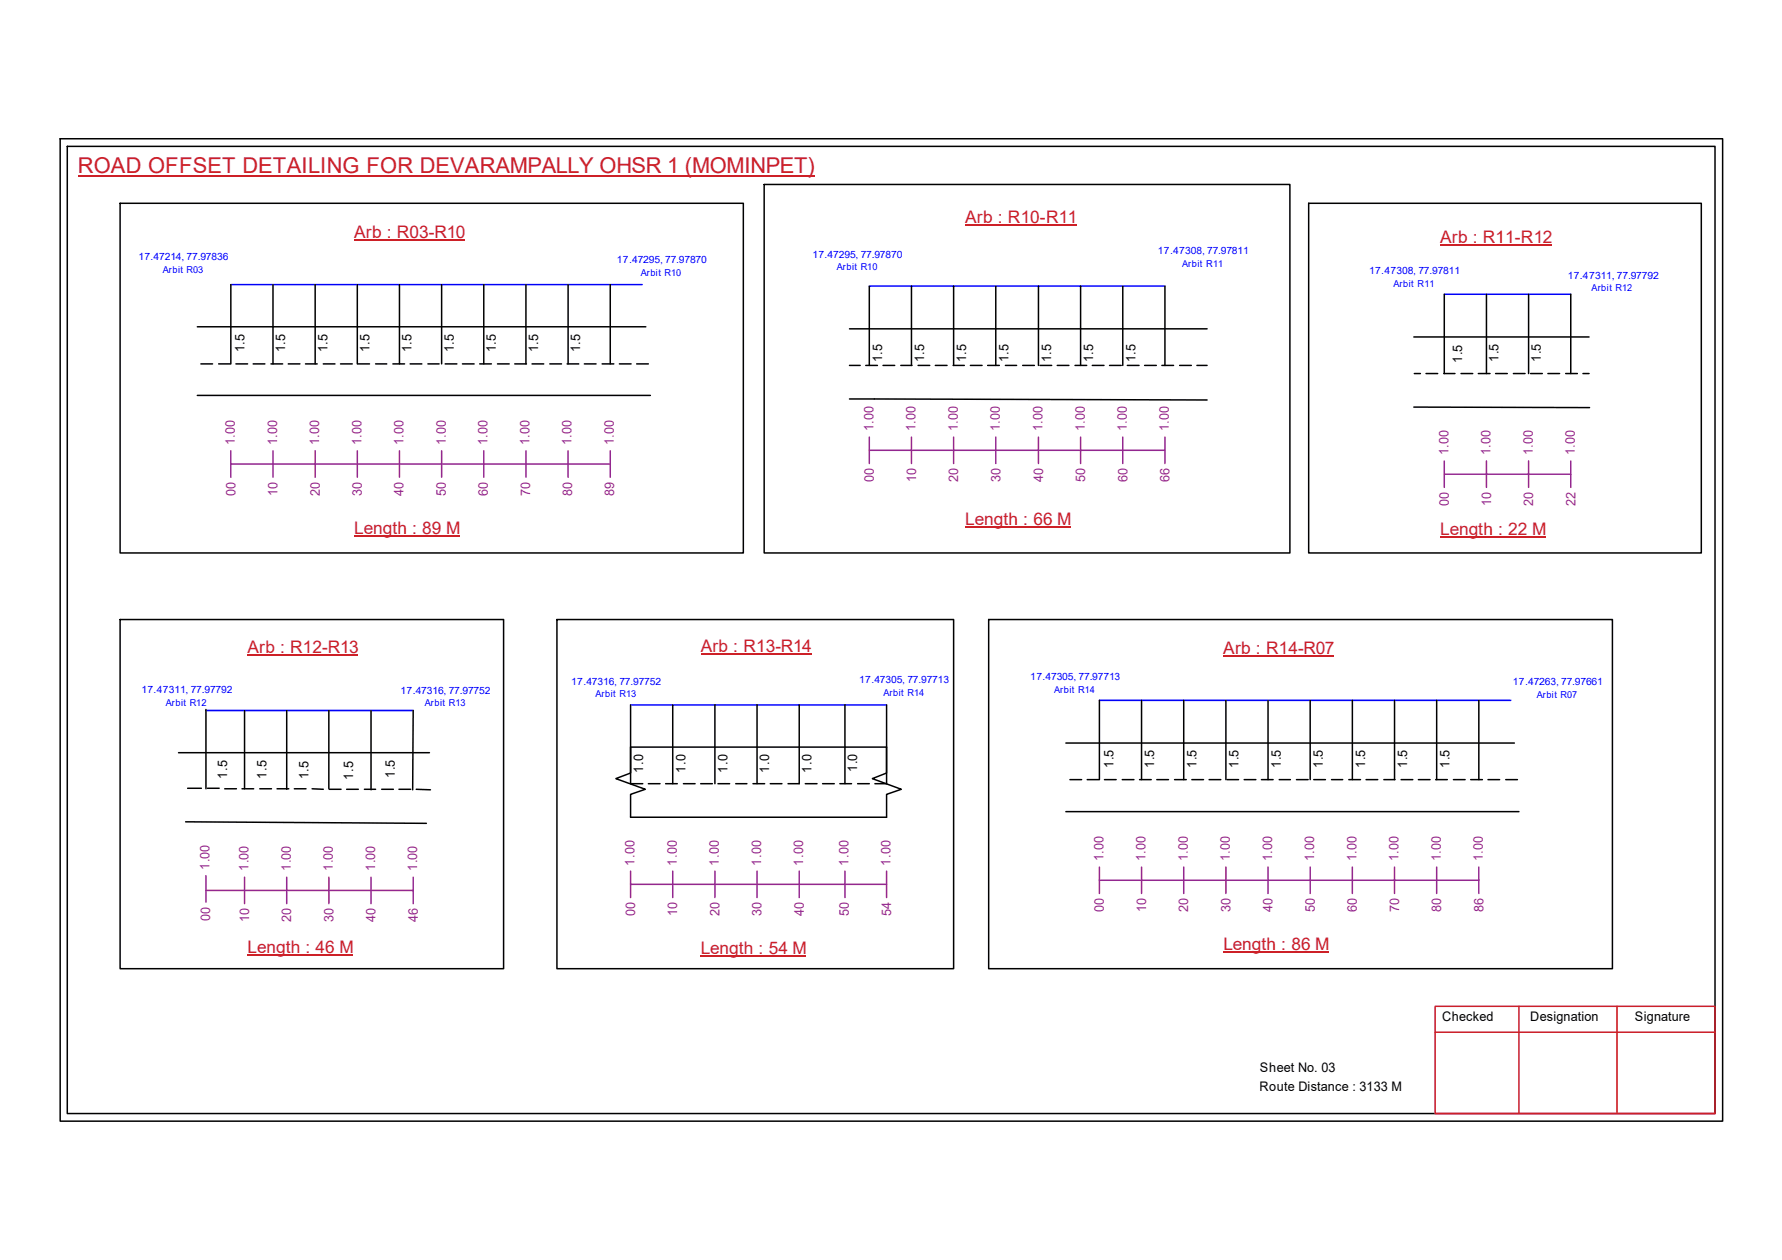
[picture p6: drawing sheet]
<svg xmlns="http://www.w3.org/2000/svg" width="297mm" height="210mm" viewBox="0 0 297 210" stroke-linecap="round" stroke-linejoin="round" font-family="sans-serif">
<g fill="none" stroke="#000" stroke-width=".25">
<path d="M10 23.1h277.1v163.7h-277.1zM11.2 24.4h274.7v161.1h-274.7zM20 33.9h103.9v58.2h-103.9zM127.4 30.7h87.6v61.4h-87.6zM218.1 33.9h65.5v58.2h-65.5zM32.9 54.4h74.8M38.5 47.4v13.2M45.5 47.4v13.2M52.5 47.4v13.2M59.6 47.4v13.2M66.6 47.4v13.2M73.6 47.4v13.2"/>
<path d="M80.6 47.4v13.2M87.7 47.4v13.2M94.7 47.4v13.2M101.7 47.4v13.2M141.6 54.8h59.6M144.9 47.7v13.2M151.9 47.7v13.2M159 47.7v13.2M166 47.7v13.2M173.1 47.7v13.2M180.1 47.7v13.2M187.2 47.7v13.2"/>
<path d="M194.2 47.7v13.2M235.7 56.1h29.2M240.7 49v13.2M247.8 49v13.2M254.8 49v13.2M261.8 49v13.2M32.9 65.9h75.5M33.5 60.6h1.9M36.4 60.6h2M39.3 60.6h2M42.2 60.6h2M45.2 60.6h1.9"/>
<path d="M48 60.6h2M50.9 60.6h2M53.9 60.6h1.9M56.8 60.6h1.9M59.6 60.6h2M62.6 60.6h1.9M65.5 60.6h1.9M68.4 60.6h1.9M71.3 60.6h1.9M74.2 60.6h2M77.1 60.6h1.9M80 60.6h1.9"/>
<path d="M82.9 60.6h2M85.8 60.6h2M88.7 60.6h1.9M91.6 60.6h2M94.5 60.6h2M97.4 60.6h2M100.4 60.6h1.9M103.2 60.6h2M106.1 60.6h2M141.6 66.5l59.6 .1M141.6 60.9h1.8M144.3 60.9h2"/>
<path d="M147.2 60.9h1.9M150.2 60.9h1.8M153 60.9h2M155.9 60.9h2M158.9 60.9h1.8M161.8 60.9h1.9M164.6 60.9h2M167.6 60.9h1.9M170.5 60.9h1.9M173.4 60.9h1.9M176.2 60.9h2M179.2 60.9h1.9"/>
<path d="M182.1 60.9h1.9M185 60.9h1.9M187.9 60.9h2M190.8 60.9h1.9M193.7 60.9h1.9M196.6 60.9h2M199.5 60.9h1.7M235.7 67.8l29.3 .1M235.8 62.2h1M237.7 62.2h1.9M240.7 62.2h1.8M243.5 62.2h2"/>
<path d="M246.4 62.2h2M249.3 62.2h1.9M252.3 62.2h1.9M255.1 62.2h2M258 62.2h2M261 62.2h1.9M263.9 62.2h1M20 103.2h63.9v58.2h-63.9zM34.3 118.2v13.2M40.8 118.4v13M47.8 118.4v13.1M54.8 118.4v13"/>
<path d="M61.8 118.4v13.2M68.9 118.4l-.1 13.2M92.8 103.2h66.2v58.2h-66.2zM105.1 117.4v13.2h2M112.1 117.4v13.2M119.2 117.4v13.2M126.2 117.4v13.2M133.2 117.4v13.2h-1.8M140.8 117.4v13.2M147.8 117.4v13.2h-2M164.8 103.2h104v58.2h-104zM183.3 116.7v13.2"/>
<path d="M190.3 116.7v13.2M197.3 116.7v13.2M204.3 116.7v13.2M211.4 116.7v13.2M218.4 116.7v13.2M225.4 116.7v13.2M232.4 116.7v13.2M239.5 116.7v13.2M246.5 116.7v13.2M29.8 125.4h41.8M30.9 136.9l40.2 .3M31.3 131.3h2.3"/>
<path d="M34.6 131.3h1.9M37.5 131.4h1.9M40.3 131.4h2M43.3 131.4h2M46.2 131.4h1.9M49.1 131.4h1.9M52 131.4l1.9 .1M54.9 131.5h2M57.8 131.5h1.9M60.7 131.5h1.9M63.6 131.5h2M66.5 131.5h1.9"/>
<path d="M69.4 131.5l2.4 .1M105.1 124.5h42.7v4.3l-2.4 .9 4.8 1.8-2.4 .8v3.8h-42.7v-3.8l2.5-.8-4.9-1.8 2.4-.9zM108.1 130.6h1.9M111 130.6h1.9M113.9 130.6h2M116.8 130.6h1.9M119.7 130.6h1.9M122.6 130.6h1.9M125.5 130.6h2M128.4 130.6h1.9M134.2 130.6h2M137.1 130.6h2"/>
<path d="M140 130.6h1.9M143 130.6h1.9M177.7 123.8h74.7M177.7 135.2h75.5M178.3 129.9h2M181.2 129.9h2M184.1 129.9h2M187.1 129.9h1.9M189.9 129.9h2M192.8 129.9h2M195.8 129.9h1.9M198.7 129.9h1.9"/>
<path d="M201.5 129.9h2M204.5 129.9h2M207.4 129.9h1.9M210.3 129.9h1.9M213.2 129.9h1.9M216.1 129.9h2M219 129.9h1.9M222 129.9h1.8M224.8 129.9h2M227.7 129.9h2M230.7 129.9h1.8M233.5 129.9h2"/>
<path d="M236.4 129.9h2M239.3 129.9h2M242.3 129.9h1.9M245.1 129.9h2M248 129.9h2M251 129.9h1.9"/>
</g>
<path d="M239.2 167.6h46.7v17.9h-46.7zM239.2 172h46.7M253.2 167.6v17.9M269.5 167.6v17.9" fill="none" stroke="#cc1f26" stroke-width=".25"/>
<path d="M13 29.3h122.8" fill="none" stroke="#cd2027" stroke-width=".25"/>
<path d="M38.5 47.4h68.6M144.9 47.7h49.3M240.7 49h21.1M34.3 118.4h34.6M105.1 117.4h42.7M183.3 116.7h68.5" fill="none" stroke="#00f" stroke-width=".25"/>
<g fill="none" stroke="#93278f" stroke-width=".25">
<path d="M38.5 77.3h63.2M38.5 75.1v4.4M45.5 75.1v4.4M52.5 75.1v4.4M59.6 75.1v4.4M66.6 75.1v4.4M73.6 75.1v4.4M80.6 75.1v4.4M87.7 75.1v4.4M94.7 75.1v4.4M101.7 75.1v4.4M144.9 75h49.3"/>
<path d="M144.9 72.8v4.4M151.9 72.8v4.4M159 72.8v4.4M166 72.8v4.4M173.1 72.8v4.4M180.1 72.8v4.4M187.2 72.8v4.4M194.2 72.8v4.4M240.7 79h21.1M240.7 76.8v4.4M247.8 76.8v4.4M254.8 76.8v4.4"/>
<path d="M261.8 76.8v4.4M34.3 148.3h34.6M34.3 145.9v4.4M40.8 146.1v4.4M47.8 146.1v4.4M54.8 146.1v4.4M61.8 146.1v4.4M68.9 146.1v4.4M105.1 147.3h42.7M105.1 145.1v4.4M112.1 145.1v4.4M119.2 145.1v4.4"/>
<path d="M126.2 145.1v4.4M133.2 145.1v4.4M140.8 145.1v4.4M147.8 145.1v4.4M183.3 146.6h63.2M183.3 144.4v4.4M190.3 144.4v4.4M197.3 144.4v4.4M204.3 144.4v4.4M211.4 144.4v4.4M218.4 144.4v4.4M225.4 144.4v4.4"/>
<path d="M232.4 144.4v4.4M239.5 144.4v4.4M246.5 144.4v4.4"/>
</g>
<path d="M59.1 40h18.4M160.9 37.4h18.6M240.1 40.9h18.6M59.1 89.2h17.6M160.9 87.8h17.6M240.1 89.5h17.6M41.3 109.1h18.4M116.8 109h18.5M203.9 109.2h18.5M41.3 159.2h17.6M116.8 159.3h17.6M203.9 158.6h17.6" fill="none" stroke="#cd2027" stroke-width=".17"/>
<text font-size="3.6" fill="#cd2027" x="13" y="28.9">ROAD OFFSET DETAILING FOR DEVARAMPALLY OHSR 1 (MOMINPET)</text>
<g font-size="2.9" fill="#cd2027">
<text x="59.1" y="39.6">Arb : R03-R10</text>
<text x="160.9" y="37.1">Arb : R10-R11</text>
<text x="240.1" y="40.6">Arb : R11-R12</text>
<text x="59.1" y="88.9">Length : 89 M</text>
<text x="160.9" y="87.5">Length : 66 M</text>
<text x="240.1" y="89.2">Length : 22 M</text>
<text x="41.3" y="108.8">Arb : R12-R13</text>
<text x="116.8" y="108.6">Arb : R13-R14</text>
<text x="203.9" y="108.9">Arb : R14-R07</text>
<text x="41.3" y="158.8">Length : 46 M</text>
<text x="116.8" y="158.9">Length : 54 M</text>
<text x="203.9" y="158.2">Length : 86 M</text>
</g>
<g font-size="2.2">
<text x="40.8" y="58.7" transform="rotate(-90 40.8 58.7)">1.5</text>
<text x="47.5" y="58.7" transform="rotate(-90 47.5 58.7)">1.5</text>
<text x="54.6" y="58.7" transform="rotate(-90 54.6 58.7)">1.5</text>
<text x="61.6" y="58.7" transform="rotate(-90 61.6 58.7)">1.5</text>
<text x="68.6" y="58.7" transform="rotate(-90 68.6 58.7)">1.5</text>
<text x="75.6" y="58.7" transform="rotate(-90 75.6 58.7)">1.5</text>
<text x="82.7" y="58.7" transform="rotate(-90 82.7 58.7)">1.5</text>
<text x="89.7" y="58.7" transform="rotate(-90 89.7 58.7)">1.5</text>
<text x="96.7" y="58.7" transform="rotate(-90 96.7 58.7)">1.5</text>
<text x="147" y="60.4" transform="rotate(-90 147 60.4)">1.5</text>
<text x="154" y="60.4" transform="rotate(-90 154 60.4)">1.5</text>
<text x="161.1" y="60.4" transform="rotate(-90 161.1 60.4)">1.5</text>
<text x="168.1" y="60.4" transform="rotate(-90 168.1 60.4)">1.5</text>
<text x="175.2" y="60.4" transform="rotate(-90 175.2 60.4)">1.5</text>
<text x="182.2" y="60.4" transform="rotate(-90 182.2 60.4)">1.5</text>
<text x="189.3" y="60.4" transform="rotate(-90 189.3 60.4)">1.5</text>
<text x="243.7" y="60.5" transform="rotate(-90 243.7 60.5)">1.5</text>
<text x="249.8" y="60.3" transform="rotate(-90 249.8 60.3)">1.5</text>
<text x="256.8" y="60.3" transform="rotate(-90 256.8 60.3)">1.5</text>
<text x="37.9" y="129.7" transform="rotate(-90 37.9 129.7)">1.5</text>
<text x="44.4" y="129.7" transform="rotate(-90 44.4 129.7)">1.5</text>
<text x="51.4" y="129.8" transform="rotate(-90 51.4 129.8)">1.5</text>
<text x="58.9" y="129.9" transform="rotate(-90 58.9 129.9)">1.5</text>
<text x="65.8" y="129.6" transform="rotate(-90 65.8 129.6)">1.5</text>
<text x="107.2" y="128.7" transform="rotate(-90 107.2 128.7)">1.0</text>
<text x="114.3" y="128.7" transform="rotate(-90 114.3 128.7)">1.0</text>
<text x="121.3" y="128.7" transform="rotate(-90 121.3 128.7)">1.0</text>
<text x="128.2" y="128.7" transform="rotate(-90 128.2 128.7)">1.0</text>
<text x="135.3" y="128.7" transform="rotate(-90 135.3 128.7)">1.0</text>
<text x="142.9" y="128.6" transform="rotate(-90 142.9 128.6)">1.0</text>
<text x="185.6" y="127.9" transform="rotate(-90 185.6 127.9)">1.5</text>
<text x="192.4" y="127.9" transform="rotate(-90 192.4 127.9)">1.5</text>
<text x="199.4" y="127.9" transform="rotate(-90 199.4 127.9)">1.5</text>
<text x="206.5" y="127.9" transform="rotate(-90 206.5 127.9)">1.5</text>
<text x="213.5" y="127.9" transform="rotate(-90 213.5 127.9)">1.5</text>
<text x="220.5" y="127.9" transform="rotate(-90 220.5 127.9)">1.5</text>
<text x="227.5" y="127.9" transform="rotate(-90 227.5 127.9)">1.5</text>
<text x="234.6" y="127.9" transform="rotate(-90 234.6 127.9)">1.5</text>
<text x="241.6" y="127.9" transform="rotate(-90 241.6 127.9)">1.5</text>
<text x="240.4" y="170.1">Checked</text>
<text x="255.1" y="170.1">Designation</text>
<text x="272.5" y="170.1">Signature</text>
<text x="210" y="178.6">Sheet No. 03</text>
<text x="209.9" y="181.7">Route Distance : 3133 M</text>
</g>
<g font-size="2.2" fill="#93278f">
<text x="145.6" y="71.9" transform="rotate(-90 145.6 71.9)">1.00</text>
<text x="152.6" y="71.9" transform="rotate(-90 152.6 71.9)">1.00</text>
<text x="159.6" y="71.9" transform="rotate(-90 159.6 71.9)">1.00</text>
<text x="166.7" y="71.9" transform="rotate(-90 166.7 71.9)">1.00</text>
<text x="173.8" y="71.9" transform="rotate(-90 173.8 71.9)">1.00</text>
<text x="180.8" y="71.9" transform="rotate(-90 180.8 71.9)">1.00</text>
<text x="187.8" y="71.9" transform="rotate(-90 187.8 71.9)">1.00</text>
<text x="194.9" y="71.9" transform="rotate(-90 194.9 71.9)">1.00</text>
<text x="39.2" y="74.2" transform="rotate(-90 39.2 74.2)">1.00</text>
<text x="46.2" y="74.2" transform="rotate(-90 46.2 74.2)">1.00</text>
<text x="53.2" y="74.2" transform="rotate(-90 53.2 74.2)">1.00</text>
<text x="60.2" y="74.2" transform="rotate(-90 60.2 74.2)">1.00</text>
<text x="67.3" y="74.2" transform="rotate(-90 67.3 74.2)">1.00</text>
<text x="74.3" y="74.2" transform="rotate(-90 74.3 74.2)">1.00</text>
<text x="81.2" y="74.2" transform="rotate(-90 81.2 74.2)">1.00</text>
<text x="88.3" y="74.2" transform="rotate(-90 88.3 74.2)">1.00</text>
<text x="95.3" y="74.2" transform="rotate(-90 95.3 74.2)">1.00</text>
<text x="102.3" y="74.2" transform="rotate(-90 102.3 74.2)">1.00</text>
<text x="241.4" y="75.9" transform="rotate(-90 241.4 75.9)">1.00</text>
<text x="248.5" y="75.9" transform="rotate(-90 248.5 75.9)">1.00</text>
<text x="255.5" y="75.9" transform="rotate(-90 255.5 75.9)">1.00</text>
<text x="262.5" y="75.9" transform="rotate(-90 262.5 75.9)">1.00</text>
<text x="39.2" y="82.6" transform="rotate(-90 39.2 82.6)">00</text>
<text x="46.3" y="82.6" transform="rotate(-90 46.3 82.6)">10</text>
<text x="53.3" y="82.6" transform="rotate(-90 53.3 82.6)">20</text>
<text x="60.3" y="82.6" transform="rotate(-90 60.3 82.6)">30</text>
<text x="67.3" y="82.6" transform="rotate(-90 67.3 82.6)">40</text>
<text x="74.3" y="82.6" transform="rotate(-90 74.3 82.6)">50</text>
<text x="81.3" y="82.6" transform="rotate(-90 81.3 82.6)">60</text>
<text x="88.3" y="82.6" transform="rotate(-90 88.3 82.6)">70</text>
<text x="95.4" y="82.6" transform="rotate(-90 95.4 82.6)">80</text>
<text x="102.4" y="82.6" transform="rotate(-90 102.4 82.6)">89</text>
<text x="145.7" y="80.3" transform="rotate(-90 145.7 80.3)">00</text>
<text x="152.7" y="80.3" transform="rotate(-90 152.7 80.3)">10</text>
<text x="159.7" y="80.3" transform="rotate(-90 159.7 80.3)">20</text>
<text x="166.7" y="80.3" transform="rotate(-90 166.7 80.3)">30</text>
<text x="173.9" y="80.3" transform="rotate(-90 173.9 80.3)">40</text>
<text x="180.9" y="80.3" transform="rotate(-90 180.9 80.3)">50</text>
<text x="187.9" y="80.3" transform="rotate(-90 187.9 80.3)">60</text>
<text x="194.9" y="80.3" transform="rotate(-90 194.9 80.3)">66</text>
<text x="241.5" y="84.2" transform="rotate(-90 241.5 84.2)">00</text>
<text x="248.5" y="84.2" transform="rotate(-90 248.5 84.2)">10</text>
<text x="255.6" y="84.2" transform="rotate(-90 255.6 84.2)">20</text>
<text x="262.6" y="84.2" transform="rotate(-90 262.6 84.2)">22</text>
<text x="183.9" y="143.5" transform="rotate(-90 183.9 143.5)">1.00</text>
<text x="191" y="143.5" transform="rotate(-90 191 143.5)">1.00</text>
<text x="198" y="143.5" transform="rotate(-90 198 143.5)">1.00</text>
<text x="205" y="143.5" transform="rotate(-90 205 143.5)">1.00</text>
<text x="212" y="143.5" transform="rotate(-90 212 143.5)">1.00</text>
<text x="219.1" y="143.5" transform="rotate(-90 219.1 143.5)">1.00</text>
<text x="226.1" y="143.5" transform="rotate(-90 226.1 143.5)">1.00</text>
<text x="233.1" y="143.5" transform="rotate(-90 233.1 143.5)">1.00</text>
<text x="240.2" y="143.5" transform="rotate(-90 240.2 143.5)">1.00</text>
<text x="247.2" y="143.5" transform="rotate(-90 247.2 143.5)">1.00</text>
<text x="34.9" y="144.9" transform="rotate(-90 34.9 144.9)">1.00</text>
<text x="41.4" y="145.1" transform="rotate(-90 41.4 145.1)">1.00</text>
<text x="48.5" y="145.1" transform="rotate(-90 48.5 145.1)">1.00</text>
<text x="55.5" y="145.1" transform="rotate(-90 55.5 145.1)">1.00</text>
<text x="62.5" y="145.1" transform="rotate(-90 62.5 145.1)">1.00</text>
<text x="69.6" y="145.1" transform="rotate(-90 69.6 145.1)">1.00</text>
<text x="105.8" y="144.2" transform="rotate(-90 105.8 144.2)">1.00</text>
<text x="112.8" y="144.2" transform="rotate(-90 112.8 144.2)">1.00</text>
<text x="119.8" y="144.2" transform="rotate(-90 119.8 144.2)">1.00</text>
<text x="126.9" y="144.2" transform="rotate(-90 126.9 144.2)">1.00</text>
<text x="133.9" y="144.2" transform="rotate(-90 133.9 144.2)">1.00</text>
<text x="141.4" y="144.2" transform="rotate(-90 141.4 144.2)">1.00</text>
<text x="148.5" y="144.2" transform="rotate(-90 148.5 144.2)">1.00</text>
<text x="35" y="153.4" transform="rotate(-90 35 153.4)">00</text>
<text x="41.5" y="153.6" transform="rotate(-90 41.5 153.6)">10</text>
<text x="48.6" y="153.6" transform="rotate(-90 48.6 153.6)">20</text>
<text x="55.6" y="153.6" transform="rotate(-90 55.6 153.6)">30</text>
<text x="62.6" y="153.6" transform="rotate(-90 62.6 153.6)">40</text>
<text x="69.6" y="153.6" transform="rotate(-90 69.6 153.6)">46</text>
<text x="105.9" y="152.7" transform="rotate(-90 105.9 152.7)">00</text>
<text x="112.9" y="152.7" transform="rotate(-90 112.9 152.7)">10</text>
<text x="119.9" y="152.7" transform="rotate(-90 119.9 152.7)">20</text>
<text x="127" y="152.7" transform="rotate(-90 127 152.7)">30</text>
<text x="134" y="152.7" transform="rotate(-90 134 152.7)">40</text>
<text x="141.5" y="152.7" transform="rotate(-90 141.5 152.7)">50</text>
<text x="148.5" y="152.7" transform="rotate(-90 148.5 152.7)">54</text>
<text x="184" y="151.9" transform="rotate(-90 184 151.9)">00</text>
<text x="191" y="151.9" transform="rotate(-90 191 151.9)">10</text>
<text x="198.1" y="151.9" transform="rotate(-90 198.1 151.9)">20</text>
<text x="205.1" y="151.9" transform="rotate(-90 205.1 151.9)">30</text>
<text x="212.1" y="151.9" transform="rotate(-90 212.1 151.9)">40</text>
<text x="219.2" y="151.9" transform="rotate(-90 219.2 151.9)">50</text>
<text x="226.2" y="151.9" transform="rotate(-90 226.2 151.9)">60</text>
<text x="233.2" y="151.9" transform="rotate(-90 233.2 151.9)">70</text>
<text x="240.2" y="151.9" transform="rotate(-90 240.2 151.9)">80</text>
<text x="247.3" y="151.9" transform="rotate(-90 247.3 151.9)">86</text>
</g>
<g font-size="1.7" fill="#00f">
<text x="23.1" y="43.3">17.47214, 77.97836</text>
<text x="102.8" y="43.9">17.47295, 77.97870</text>
<text x="135.4" y="42.9">17.47295, 77.97870</text>
<text x="193" y="42.3">17.47308, 77.97811</text>
<text x="228.2" y="45.7">17.47308, 77.97811</text>
<text x="261.3" y="46.4">17.47311, 77.97792</text>
<text x="143.2" y="113.8">17.47305, 77.97713</text>
<text x="171.7" y="113.3">17.47305, 77.97713</text>
<text x="23.6" y="115.5">17.47311, 77.97792</text>
<text x="66.8" y="115.6">17.47316, 77.97752</text>
<text x="95.2" y="114">17.47316, 77.97752</text>
<text x="252.2" y="114.1">17.47263, 77.97661</text>
</g>
<g font-size="1.6" fill="#00f">
<text x="27.1" y="45.5">Arbit R03</text>
<text x="106.8" y="46">Arbit R10</text>
<text x="139.5" y="45">Arbit R10</text>
<text x="197.1" y="44.5">Arbit R11</text>
<text x="232.3" y="47.8">Arbit R11</text>
<text x="265.3" y="48.5">Arbit R12</text>
<text x="27.6" y="117.6">Arbit R12</text>
<text x="70.8" y="117.7">Arbit R13</text>
<text x="99.3" y="116.2">Arbit R13</text>
<text x="147.3" y="115.9">Arbit R14</text>
<text x="175.7" y="115.4">Arbit R14</text>
<text x="256.2" y="116.2">Arbit R07</text>
</g>
</svg>
